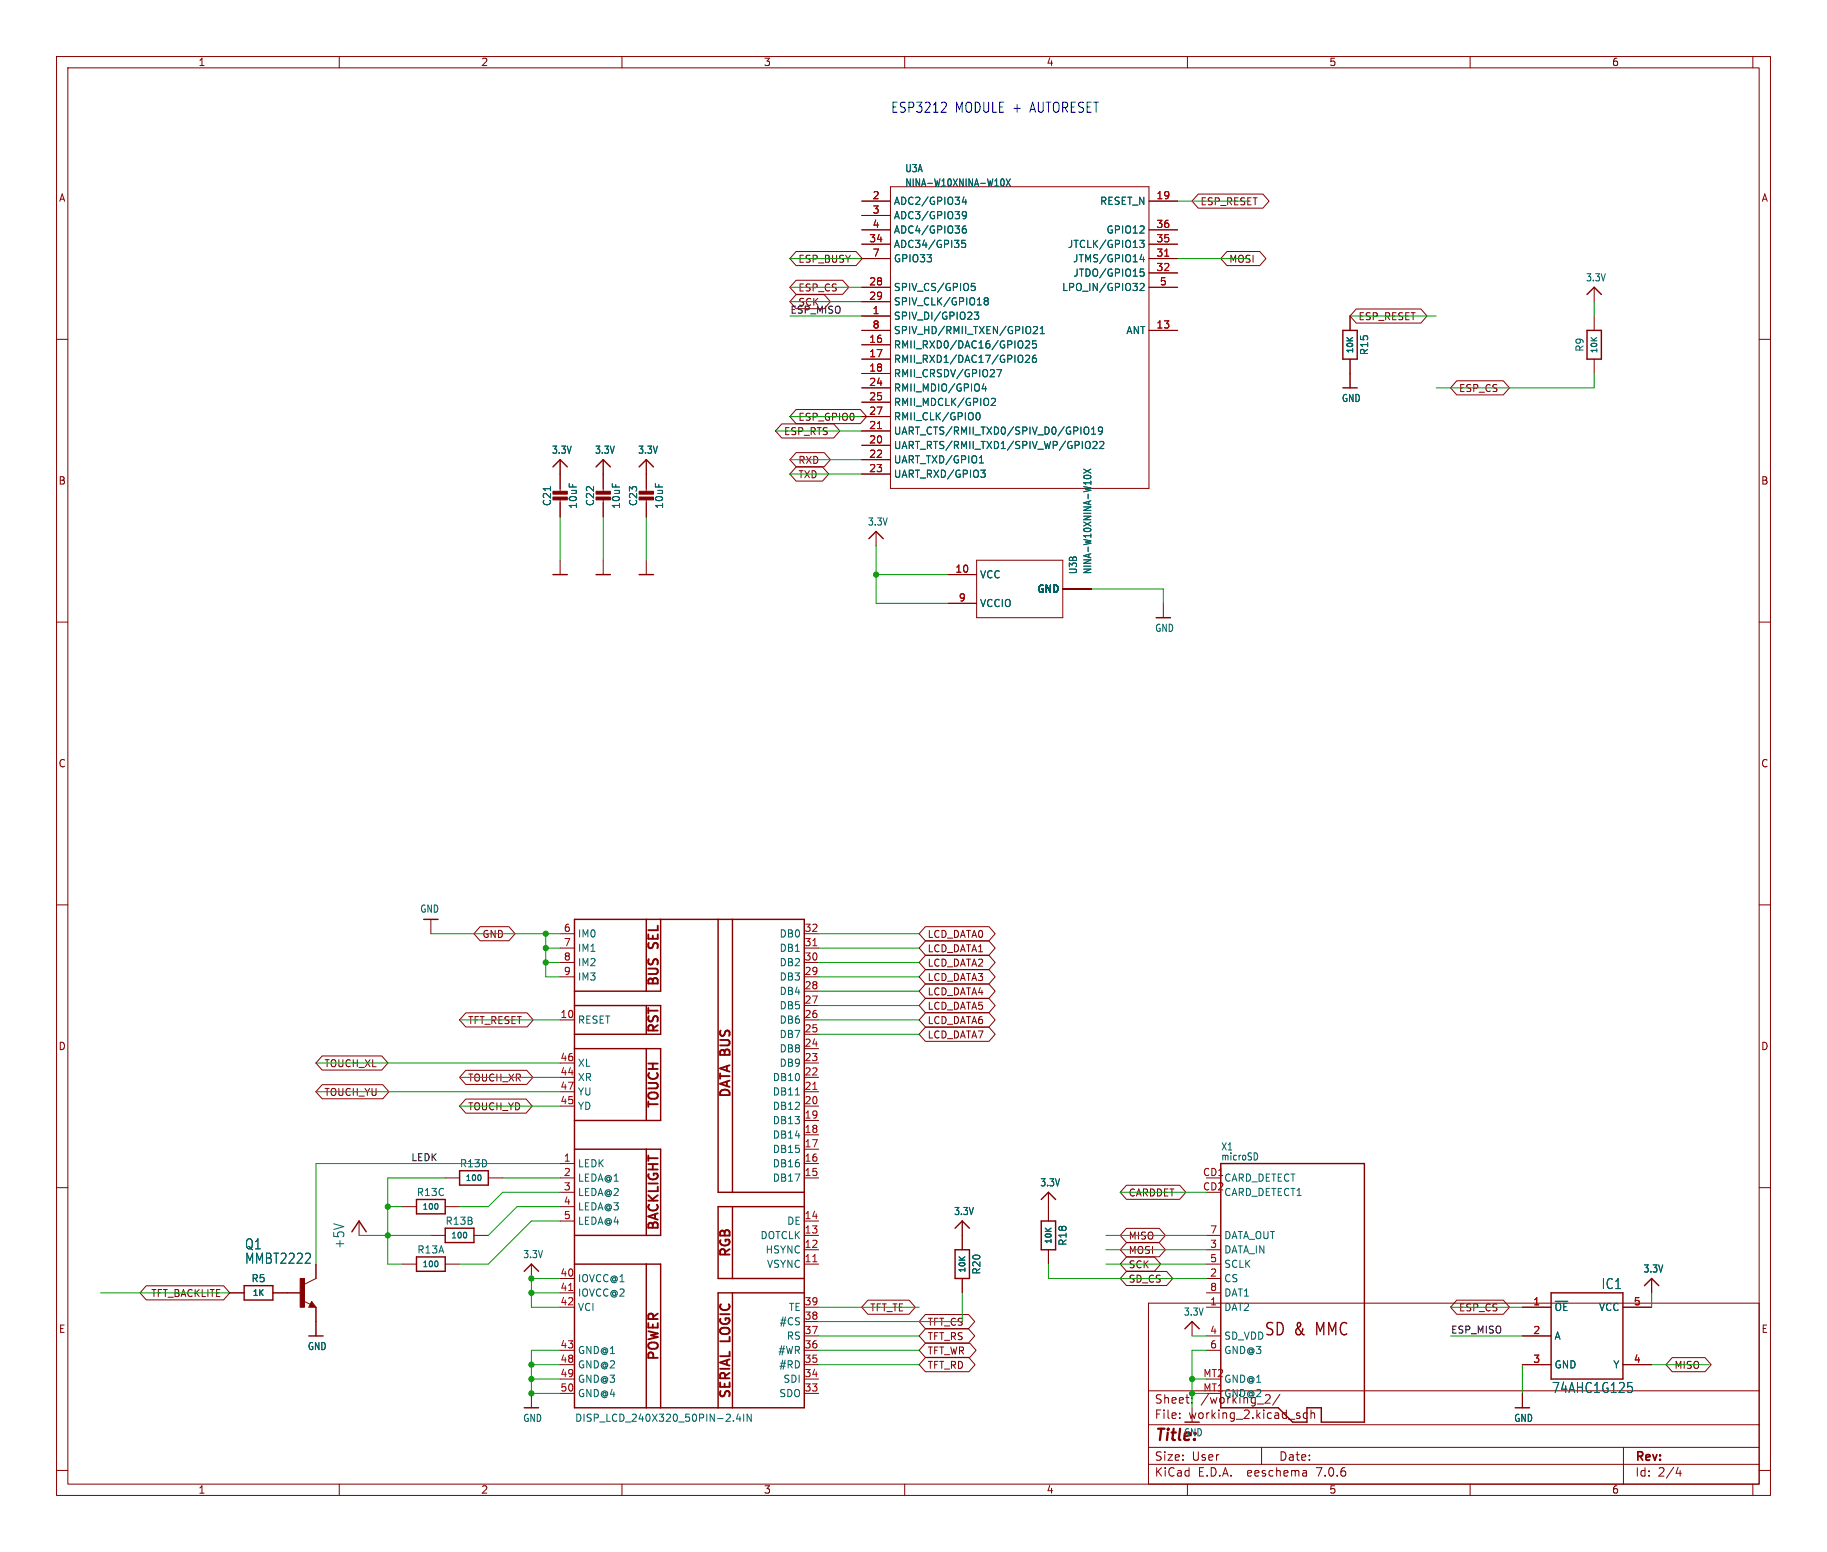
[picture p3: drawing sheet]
<svg xmlns="http://www.w3.org/2000/svg" width="323mm" height="274mm" viewBox="0 0 323 274" stroke-linecap="round" stroke-linejoin="round" font-family="sans-serif">
<g fill="none" stroke="#840000" stroke-width=".18">
<path d="M10 10h303.1v254.4h-303.1zM12 12h299.1v250.4h-299.1zM60 10v2M110 10v2M160 10v2M210 10v2M260 10v2M310 10v2M152.4 35.6h5.1M152.4 38.1h5.1M157.5 33h45.7v53.4h-45.7zM203.2 35.6h5.1"/>
<path d="M211.9 34.3h11.5l1 1.3-1 1.2h-11.5l-1.1-1.2zM10 60h2M140.8 52.1h5l1.1 1.2-1.1 1.3h-5l-1.1-1.3zM140.8 44.5h10.6l1.1 1.2-1.1 1.3h-10.6l-1.1-1.3zM140.8 49.6h8.2l1.1 1.2-1.1 1.2h-8.2l-1.1-1.2zM152.4 55.9h5.1M152.4 58.4h5.1M152.4 50.8h5.1M152.4 53.3h5.1M152.4 45.7h5.1M152.4 43.2h5.1M152.4 40.6h5.1"/>
<path d="M203.2 58.4h5.1M203.2 50.8h5.1M203.2 45.7h5.1M203.2 48.3h5.1M203.2 43.2h5.1M203.2 40.6h5.1M217 44.5h5.8l1.1 1.2-1.1 1.3h-5.8l-1.1-1.3zM238.8 55.9v2.5M239.8 54.6h11.5l1.1 1.3-1.1 1.2h-11.5l-1-1.2zM281.9 50.8v2.5M281.9 55.9v2.5M311.1 60h2"/>
<path d="M138.2 75h9.2l1.1 1.2-1.1 1.2h-9.2l-1-1.2zM140.8 72.4h11.4l1.1 1.3-1.1 1.2h-11.4l-1.1-1.2zM152.4 61h5.1M152.4 63.5h5.1M152.4 66h5.1M152.4 78.7h5.1M152.4 76.2h5.1M152.4 68.6h5.1M152.4 71.1h5.1M152.4 73.7h5.1M238.8 63.5v5.1M257.6 67.3h8.3l1.1 1.3-1.1 1.2h-8.3l-1.1-1.2z"/>
<path d="M281.9 63.5v2.5M99.1 81.3v5.8M99.1 88.1v3.3M99.1 99.1v2.5M106.7 81.3v5.8M106.7 88.1v3.3M106.7 99.1v2.5M114.3 81.3v5.8M114.3 88.1v3.3M114.3 99.1v2.5M140.8 82.6h4.7l1.1 1.2-1.1 1.3h-4.7l-1.1-1.3zM140.8 80h5l1.1 1.3-1.1 1.2h-5l-1.1-1.2z"/>
<path d="M152.4 81.3h5.1M152.4 83.8h5.1M154.9 94v2.5M172.7 99.1h15.3v10.1h-15.3zM10 110h2M167.6 101.6h5.1M167.6 106.7h5.1M188 104.1h5M205.7 106.7v2.5M311.1 110h2M10 160h2M311.1 160h2"/>
<path d="M76.2 162.6v2.5M82.4 179.1h10.8l1.1 1.2-1.1 1.3h-10.8l-1.1-1.3zM84.9 163.9h5.1l1.1 1.2-1.1 1.2h-5.1l-1.1-1.2zM99.1 172.7h2.5M99.1 170.2h2.5M99.1 167.6h2.5M99.1 165.1h2.5M142.2 177.8h2.6M142.2 175.3h2.6M142.2 172.7h2.6M142.2 170.2h2.6M142.2 167.6h2.6"/>
<path d="M142.2 165.1h2.6M163.6 179.1h11.3l1.1 1.2-1.1 1.3h-11.3l-1-1.3zM163.6 176.6h11.3l1.1 1.2-1.1 1.2h-11.3l-1-1.2zM163.6 174h11.3l1.1 1.3-1.1 1.2h-11.3l-1-1.2zM163.6 163.9h11.3l1.1 1.2-1.1 1.2h-11.3l-1-1.2zM163.6 168.9h11.3l1.1 1.3-1.1 1.2h-11.3l-1-1.2zM163.6 171.5h11.3l1.1 1.2-1.1 1.3h-11.3l-1-1.3zM163.6 166.4h11.3l1.1 1.2-1.1 1.3h-11.3l-1-1.3zM57 186.7h10.5l1.1 1.3-1.1 1.2h-10.5l-1.1-1.2zM57 191.8h10.7l1.1 1.2-1.1 1.3h-10.7l-1.1-1.3zM82.4 189.3h10.8l1 1.2-1 1.2h-10.8l-1.1-1.2zM82.4 194.3h10.6l1.1 1.3-1.1 1.2h-10.6l-1.1-1.2z"/>
<path d="M99.1 180.3h2.5M99.1 195.6h2.5M99.1 193h2.5M99.1 190.5h2.5M99.1 188h2.5M142.2 180.3h2.6M142.2 198.1h2.6M142.2 195.6h2.6M142.2 193h2.6M142.2 190.5h2.6M142.2 188h2.6M142.2 185.4h2.6"/>
<path d="M142.2 182.9h2.6M163.6 181.6h11.3l1.1 1.3-1.1 1.2h-11.3l-1-1.2zM10 210h2M63.5 215.9v2.5M71.1 213.4h2.6M76.2 218.4h2.5M78.7 208.3h2.6M78.7 213.4h2.6M83.8 218.4h2.6M86.4 208.3h2.5M99.1 208.3h2.5M99.1 213.4h2.5"/>
<path d="M99.1 205.7h2.5M99.1 215.9h2.5M99.1 210.8h2.5M142.2 218.4h2.6M142.2 208.3h2.6M142.2 205.7h2.6M142.2 215.9h2.6M142.2 203.2h2.6M142.2 200.7h2.6M170.2 215.9v5.1M185.4 210.8v5.1M199.2 209.6h9.4l1.1 1.2-1.1 1.3h-9.4l-1.1-1.3z"/>
<path d="M199.2 219.7h5.8l1.1 1.3-1.1 1.2h-5.8l-1.1-1.2zM199.2 217.2h5.8l1.1 1.2-1.1 1.3h-5.8l-1.1-1.3zM213.4 218.4h2.5M311.1 210h2M25.9 227.4h13.7l1 1.2-1 1.2h-13.7l-1.1-1.2zM40.6 228.6h2.6M48.3 228.6h5M53.6 230l1.3 .6M55.1 230.1l.8 1h-1.3zM55.9 223.5v2.6l-2.1 1M55.9 231.1v5.1M71.1 223.5h2.6"/>
<path d="M78.7 223.5h2.6M94 223.5v2.6M99.1 231.1h2.5M99.1 228.6h2.5M99.1 238.8h2.5M99.1 226.1h2.5M142.2 231.1h2.6M142.2 236.2h2.6M142.2 223.5h2.6M142.2 221h2.6M142.2 238.8h2.6M142.2 233.7h2.6"/>
<path d="M153.5 229.9h7.3l1.1 1.2-1.1 1.3h-7.3l-1.1-1.3zM163.6 232.4h7.7l1.1 1.3-1.1 1.2h-7.7l-1-1.2zM163.6 235h7.7l1.1 1.2-1.1 1.3h-7.7l-1-1.3zM163.6 237.5h7.9l1.1 1.3-1.1 1.2h-7.9l-1-1.2zM170.2 226.1v2.5M185.4 221v2.5M199.2 222.3h5l1.1 1.2-1.1 1.3h-5l-1.1-1.3zM199.2 224.8h7.1l1.1 1.3-1.1 1.2h-7.1l-1.1-1.2zM203.1 230.4h108v32h-108zM210.8 233.7v2.5M213.4 231.1h2.5M213.4 228.6h2.5"/>
<path d="M213.4 236.2h2.5M213.4 223.5h2.5M213.4 221h2.5M213.4 238.8h2.5M213.4 226.1h2.5M257.6 229.9h8.3l1.1 1.2-1.1 1.3h-8.3l-1.1-1.3zM269.2 231.1h5.1M269.2 236.2h5.1M287 231.1h5.1M292.1 226.1v2.5M10 260h2M94 246.4v2.5"/>
<path d="M99.1 241.3h2.5M99.1 246.4h2.5M99.1 243.8h2.5M142.2 241.3h2.6M142.2 246.4h2.6M142.2 243.8h2.6M163.6 240.1h7.8l1 1.2-1 1.2h-7.8l-1-1.2zM203.1 258.9h108M203.1 255.9h108M203.1 251.9h108M203.1 245.9h108M208.6 250.7v.1"/>
<path d="M208.6 249.9v.1M210.8 248v.1M210.8 247.2v.1M223.1 255.9v3M223.8 246.8l.6-.2 .2 .2v.2l-.9 1.1h.9M226.4 246.5l-1.3 2M231.2 249.9l-.4-.1-.3 .3v.4l.1 .2h.6M231.9 250l.2-.2 .3 .1 .1 .9M231.9 249.3v1.5M269.2 246.4v2.5M269.2 241.3h5.1M287 241.3h5.1"/>
<path d="M287.1 255.9v6.5M295.7 240.1h5.8l1.1 1.2-1.1 1.2h-5.8l-1.1-1.2zM296.8 259.4l-.4 1.1h1M311.1 260h2M60 262.4v2M110 262.4v2M160 262.4v2M210 262.4v2M231 260.1l.1 .9M231.1 260.9l-.2 .1M231.1 260.4h-.2M260 262.4v2"/>
<path d="M297.1 260v1M310 262.4v2"/>
</g>
<g fill="#840000" stroke="#840000" stroke-width=".18">
<path d="M53.1 226.1h.7v5h-.7z"/>
<path d="M97.8 87.9h2.5v.5h-2.5z"/>
<path d="M97.8 86.9h2.5v.5h-2.5z"/>
<path d="M113 87.9h2.6v.5h-2.6z"/>
<path d="M113 86.9h2.6v.5h-2.6z"/>
<path d="M105.4 87.9h2.5v.5h-2.5z"/>
<path d="M105.4 86.9h2.5v.5h-2.5z"/>
</g>
<g fill="none" stroke="#840000" stroke-width=".25">
<path d="M237.5 58.4h2.5v5.1h-2.5zM280.7 52.1l1.2-1.3 1.3 1.3M280.7 58.4h2.5v5.1h-2.5zM237.5 68.6h2.5M97.8 82.6l1.3-1.3 1.2 1.3M105.4 82.6l1.3-1.3 1.2 1.3M113 82.6l1.3-1.3 1.3 1.3M153.7 95.3l1.2-1.3 1.3 1.3M97.8 101.6h2.5M105.4 101.6h2.5M113 101.6h2.6M204.5 109.2h2.5"/>
<path d="M74.9 162.6h2.6M101.6 162.6h40.6v86.3h-40.6zM101.6 177.8h15.2v5.1h-15.2M114.3 162.6v12.7M114.3 177.8v5.1M116.8 162.6v12.7h-15.2M127 162.6v48.2h15.2M129.5 162.6v48.2M101.6 185.4h15.2v12.7h-15.2M114.3 185.4v12.7M62.2 217.8l1.3-1.9 1.3 1.9M73.7 212.1h5v2.5h-5z"/>
<path d="M78.7 217.2h5.1v2.5h-5.1zM81.3 207h5.1v2.6h-5.1zM101.6 203.2h15.2v15.2h-15.2M114.3 203.2v15.2M129.5 213.4v12.7M142.2 213.4h-15.2v12.7h15.2M168.9 217.2l1.3-1.3 1.2 1.3M184.1 212.1l1.3-1.3 1.3 1.3M184.1 215.9h2.6v5.1h-2.6zM43.2 227.3h5.1v2.6h-5.1zM54.6 236.2h2.5M55.1 230.6l.1 .3h-.3l.2-.5 .5 .6h-.7"/>
<path d="M73.7 222.3h5v2.5h-5zM92.7 224.8l1.3-1.3 1.2 1.3M101.6 223.5h15.2v25.4M114.3 223.5v25.4M129.5 228.6v20.3M142.2 228.6h-15.2v20.3M168.9 221h2.5v5.1h-2.5zM209.5 235l1.3-1.3 1.3 1.3M274.3 228.6h12.7v15.2h-12.7zM290.8 227.3l1.3-1.2 1.3 1.2M92.7 248.9h2.5M226.1 248.9h-10.2v-43.2h25.4v45.8h-7.6v-2.6h-2.6v2.6h-2.5"/>
<path d="M268 248.9h2.5"/>
</g>
<g fill="none" stroke="#006464" stroke-width=".18">
<path d="M170.5 34.8l-.3 .9h.8M170.8 35.3v.8M170.8 39.9l-.4 .1a.86 .86 0 0 0 0 1.2l.4-.1 .1-.4-.2-.3-.4 .1-.1 .2M170.9 38l-.2 .2-.4-.1-.1-.1 .1-.5 .4-.1 .1 .1a.84 .84 0 0 1-.3 1.2h-.2M177.1 31.7l.1-.1a.72 .72 0 0 1 0 1.3 .94 .94 0 0 1-.1-1.2zM178 31.6l.7 1.3M178.7 31.6l-.7 1.3M170.7 42.5h-.6v.6l.1-.1h.5l.1 .2-.1 .4-.2 .2-.4-.2M171.8 50.1h.6M171.8 50.7l.4-.1 .3 .2-.1 .5h-.6M172.3 55.2h.8l-.4 .5 .3 .1v.5l-.2 .2-.5-.2M174.3 53.2l-.2-.2 .2-.4h.2l.3 .3-.3 .3"/>
<path d="M174.3 53.2l-.2 .2v.4l.2 .1h.4l.1-.2v-.3l-.3-.2M174.3 53.2h.2M182.8 57.9l.4-.2 .3 .4-.8 .9h.8M184 59h.7M184 58.1l.3-.4v1.3M201.6 42.5h.7l-.4 .5 .4 .1v.5l-.2 .2-.5-.2M201.6 50.2l.5-.1 .2 .4-.7 .9h.7M201.7 47.6h.6M201.7 48.1h.4l.2 .2-.1 .5h-.5M201.9 45l-.3 .9h.8M202.2 45.5v.8M172.7 73.1l.2-.1a.68 .68 0 0 1 .4 .6 .68 .68 0 0 1-.4 .6l-.2-.1-.1-.3z"/>
<path d="M174 67.8l-.3 .9h.8M174.3 68.3v.9M175.3 70.6l.5-.2 .2 .4-.7 .9h.7M176.3 65.3h.8l-.5 1.3M181.4 60.4l.5-.1 .2 .3-.8 .9h.8M181.4 62.9l.5-.1 .2 .4-.8 .9h.8M183.2 62.8l-.4 .1a.85 .85 0 0 0 0 1.2l.4-.1 .1-.5-.2-.2-.4 .1-.1 .1M183.2 60.3h-.6v.6l.2-.1h.4l.1 .2-.1 .4-.1 .1-.5-.1M192 75.5a.43 .43 0 0 1 .6 .4v.5a.43 .43 0 0 1-.6 .4M193 76.8h.8M193 75.9l.4-.4v1.3M193.3 78.2l.5-.2 .2 .4-.8 .9h.8"/>
<path d="M194.5 78.2l.5-.2 .2 .4-.8 .9h.8M195 76.1l-.3 .2-.3-.1-.1-.1 .1-.5 .3-.1 .2 .1a.84 .84 0 0 1-.3 1.2h-.2M97.3 86v.8M173.2 81.9h.7M173.4 80.8l.2-.2v1.3M173.4 83.1h.8l-.4 .5 .4 .1v.5l-.2 .2h-.4M191.7 82.9l1.2 .8M191.7 84.2a.82 .82 0 0 1 1.2 .2 .78 .78 0 0 1-1.2-.1zM192.9 82.9l-1.2 .8M140.7 193.6h.7M222.1 203.8a.73 .73 0 0 1 0 1.3M54 223.4h.9"/>
<path d="M54.8 221.8v.5M129.7 251.2v.1M130.6 250l-.3 .9h.7M130.9 250.5v.8M131.5 250v1.3M132.9 250v1.3l-.8-1.3v1.3M287.9 244.4h.7M288.1 245.1h.3l.3 .4-.1 .6-.2 .1h-.3"/>
</g>
<path d="M77.3 212.9l.2 .3-.2 .6M82.4 217.9l.1 .4-.1 .6M84.9 207.8l.2 .3-.2 .6M77.3 223l.2 .4-.2 .5" fill="none" stroke="#006464" stroke-width=".2"/>
<path d="M206 45.3h.7M155.2 75.8h.7M143.8 167.2h.7M143.8 192.6h.7M100.6 228.2h.7M143.8 223.1h.7" fill="none" stroke="#a90000" stroke-width=".18"/>
<path d="M167.1 18.1l.3 .3-.1 .4-.9 1h1" fill="none" stroke="#0000c2" stroke-width=".18"/>
<g fill="none" stroke="#009600" stroke-width=".18">
<path d="M208.3 35.6h12.7M139.7 55.9h12.7M139.7 50.8h12.7M139.7 53.3h12.7M139.7 45.7h12.7M208.3 45.7h12.7M238.8 55.9h15.2M281.9 53.3v2.6M137.2 76.2h15.2M139.7 73.7h12.7M281.9 66v2.6h-27.9M99.1 91.4v7.7"/>
<path d="M106.7 91.4v7.7M114.3 91.4v7.7M139.7 83.8h12.7M139.7 81.3h12.7M154.9 96.5v10.2h12.7M154.9 101.6h12.7M193 104.1h12.7v2.6M76.2 165.1h22.9M96.5 165.1v7.6h2.6M96.5 170.2h2.6M96.5 167.6h2.6M144.8 165.1h17.8"/>
<path d="M144.8 175.3h17.8M144.8 170.2h17.8M144.8 167.6h17.8M144.8 172.7h17.8M144.8 177.8h17.8M55.9 193h43.2M55.9 188h43.2M81.3 195.6h17.8M81.3 180.3h17.8M81.3 190.5h17.8M144.8 182.9h17.8M144.8 180.3h17.8"/>
<path d="M63.5 218.4h12.7M68.6 213.4h2.5M78.7 208.3h-10.1v15.2h2.5M88.9 208.3h10.2M99.1 215.9h-5.1l-7.6 7.6h-5.1M99.1 210.8h-10.2l-2.5 2.6h-5.1M99.1 213.4h-7.7l-5 5M99.1 205.7h-43.2v17.8M195.6 218.4h17.8M198.1 210.8h15.3M17.8 228.6h22.8M94 228.6h5.1"/>
<path d="M99.1 226.1h-5.1v5h5.1M99.1 238.8h-5.1v7.6h5.1M144.8 238.8h17.8M144.8 236.2h17.8M144.8 231.1h17.8M170.2 228.6v5.1h-25.4M185.4 223.5v2.6h28M195.6 223.5h17.8M195.6 221h17.8M210.8 236.2h2.6M213.4 238.8h-2.6v10.1M256.5 236.2h12.7"/>
<path d="M256.5 231.1h12.7M292.1 228.6v2.5M94 241.3h5.1M94 243.8h5.1M144.8 241.3h17.8M210.8 246.4h2.6M210.8 243.8h2.6M269.2 241.3v5.1M292.1 241.3h10.2"/>
</g>
<g fill="#009600" stroke="#009600" stroke-width=".18">
<circle cx="68.6" cy="213.4" r=".46"/>
<circle cx="68.6" cy="218.4" r=".46"/>
<circle cx="96.5" cy="165.1" r=".46"/>
<circle cx="96.5" cy="167.6" r=".46"/>
<circle cx="96.5" cy="170.2" r=".46"/>
<circle cx="94" cy="246.4" r=".46"/>
<circle cx="94" cy="243.8" r=".46"/>
<circle cx="94" cy="228.6" r=".46"/>
<circle cx="94" cy="226.1" r=".46"/>
<circle cx="94" cy="241.3" r=".46"/>
<circle cx="210.8" cy="243.8" r=".46"/>
<circle cx="210.8" cy="246.4" r=".46"/>
<circle cx="154.9" cy="101.6" r=".46"/>
</g>
<g font-size="3" fill="#840000">
<text x="223.5" y="236.5">SD &amp;</text>
<text x="232.9" y="236.5">MMC</text>
</g>
<text font-size="2.8" fill="#840000" x="204.1" y="255.3">Title:</text>
<g font-size="2.5" fill="#0000c2">
<text x="157.5" y="20.1">ESP3212</text>
<text x="168.9" y="20.1">MODULE +</text>
<text x="182.3" y="20.1">AUTORESET</text>
</g>
<g font-size="2.5" fill="#006464">
<text x="43.2" y="221.1">Q1</text>
<text x="61.1" y="220.9" transform="rotate(-90 61.1 220.9)">+5V</text>
<text x="43.2" y="223.7">MMBT2222</text>
<text x="283.1" y="228.2">IC1</text>
<text x="274.4" y="246.5">74AHC1G125</text>
</g>
<g font-size="2.3" fill="#840000">
<text x="116.9" y="167.7" transform="rotate(-90 116.9 167.7)">SEL</text>
<text x="116.9" y="174.6" transform="rotate(-90 116.9 174.6)">BUS</text>
<text x="116.9" y="183" transform="rotate(-90 116.9 183)">RST</text>
<text x="116.9" y="196.2" transform="rotate(-90 116.9 196.2)">TOUCH</text>
<text x="129.6" y="194.4" transform="rotate(-90 129.6 194.4)">DATA BUS</text>
<text x="116.9" y="217.8" transform="rotate(-90 116.9 217.8)">BACKLIGHT</text>
<text x="129.6" y="222.6" transform="rotate(-90 129.6 222.6)">RGB</text>
<text x="129.6" y="237.2" transform="rotate(-90 129.6 237.2)">LOGIC</text>
<text x="116.9" y="240.8" transform="rotate(-90 116.9 240.8)">POWER</text>
<text x="129.6" y="247.6" transform="rotate(-90 129.6 247.6)">SERIAL</text>
</g>
<g font-size="2.1" fill="#840000">
<text x="204.1" y="251.1">File:</text>
<text x="204.1" y="248.4">Sheet:</text>
<text x="210.2" y="251.1">working_2.kicad_sch</text>
<text x="212.3" y="248.4">/working_2/</text>
<text x="204.1" y="261.3">KiCad</text>
<text x="204.1" y="258.5">Size:</text>
<text x="210.8" y="258.5">User</text>
<text x="211.8" y="261.3">E.D.A.</text>
<text x="220.7" y="261.3">eeschema</text>
<text x="226.1" y="258.5">Date:</text>
<text x="233.1" y="261.3">7.0.6</text>
<text x="289.1" y="258.7">Rev:</text>
<text x="289.1" y="261.3">Id:</text>
<text x="293.2" y="261.3">2/4</text>
</g>
<g font-size="1.8" fill="#840000">
<text x="35" y="11.9">1</text>
<text x="85" y="11.9">2</text>
<text x="135" y="11.9">3</text>
<text x="185" y="11.9">4</text>
<text x="235" y="11.9">5</text>
<text x="285" y="11.9">6</text>
<text x="10.3" y="35.9">A</text>
<text x="311.5" y="35.9">A</text>
<text x="10.3" y="85.9">B</text>
<text x="311.4" y="85.9">B</text>
<text x="10.3" y="135.9">C</text>
<text x="311.4" y="135.9">C</text>
<text x="10.3" y="185.9">D</text>
<text x="311.4" y="185.9">D</text>
<text x="10.3" y="235.9">E</text>
<text x="311.4" y="235.9">E</text>
<text x="35" y="264.3">1</text>
<text x="85" y="264.3">2</text>
<text x="135" y="264.3">3</text>
<text x="185" y="264.3">4</text>
<text x="235" y="264.3">5</text>
<text x="285" y="264.3">6</text>
</g>
<g font-size="1.8" fill="#a90000">
<text x="154.2" y="35.3">2</text>
<text x="204.4" y="35.3">19</text>
<text x="154.2" y="37.8">3</text>
<text x="154.2" y="40.4">4</text>
<text x="204.4" y="40.4">36</text>
<text x="153.6" y="42.9">34</text>
<text x="154.2" y="45.5">7</text>
<text x="204.4" y="45.5">31</text>
<text x="204.4" y="42.9">35</text>
<text x="153.6" y="50.5">28</text>
<text x="153.6" y="53.1">29</text>
<text x="204.4" y="48">32</text>
<text x="205" y="50.5">5</text>
<text x="154.2" y="55.6">1</text>
<text x="154.2" y="58.2">8</text>
<text x="204.4" y="58.2">13</text>
<text x="153.6" y="60.7">16</text>
<text x="153.6" y="63.2">17</text>
<text x="153.6" y="65.8">18</text>
<text x="153.6" y="68.3">24</text>
<text x="153.6" y="70.9">25</text>
<text x="153.6" y="75.9">21</text>
<text x="153.6" y="73.4">27</text>
<text x="153.6" y="78.5">20</text>
<text x="153.6" y="81">22</text>
<text x="153.6" y="83.6">23</text>
<text x="168.9" y="101.3">10</text>
<text x="169.5" y="106.4">9</text>
<text x="99.6" y="164.8">6</text>
<text x="99.6" y="167.4">7</text>
<text x="142.2" y="167.4">31</text>
<text x="142.2" y="164.8">32</text>
<text x="99.6" y="169.9">8</text>
<text x="99.6" y="172.5">9</text>
<text x="142.2" y="172.5">29</text>
<text x="142.2" y="169.9">30</text>
<text x="142.2" y="177.5">27</text>
<text x="142.2" y="175">28</text>
<text x="99" y="180.1">10</text>
<text x="142.2" y="185.2">24</text>
<text x="142.2" y="182.6">25</text>
<text x="142.2" y="180.1">26</text>
<text x="99" y="190.2">44</text>
<text x="99" y="187.7">46</text>
<text x="142.2" y="190.2">22</text>
<text x="142.2" y="187.7">23</text>
<text x="99" y="195.3">45</text>
<text x="99" y="192.8">47</text>
<text x="142.2" y="197.9">19</text>
<text x="142.2" y="195.3">20</text>
<text x="142.2" y="192.8">21</text>
<text x="142.2" y="202.9">17</text>
<text x="142.2" y="200.4">18</text>
<text x="99.6" y="205.5">1</text>
<text x="99.6" y="208">2</text>
<text x="142.2" y="208">15</text>
<text x="142.2" y="205.5">16</text>
<text x="212.7" y="208">CD1</text>
<text x="99.6" y="210.6">3</text>
<text x="99.6" y="213.1">4</text>
<text x="99.6" y="215.6">5</text>
<text x="142.2" y="215.6">14</text>
<text x="212.7" y="210.6">CD2</text>
<text x="142.2" y="220.7">12</text>
<text x="142.2" y="218.2">13</text>
<text x="213.9" y="220.7">3</text>
<text x="213.9" y="218.2">7</text>
<text x="99" y="225.8">40</text>
<text x="142.2" y="223.3">11</text>
<text x="213.9" y="225.8">2</text>
<text x="213.9" y="223.3">5</text>
<text x="99" y="228.3">41</text>
<text x="99" y="230.9">42</text>
<text x="142.2" y="233.4">38</text>
<text x="142.2" y="230.9">39</text>
<text x="213.9" y="230.9">1</text>
<text x="213.9" y="228.3">8</text>
<text x="271.1" y="230.9">1</text>
<text x="288.9" y="230.9">5</text>
<text x="99" y="238.5">43</text>
<text x="142.2" y="238.5">36</text>
<text x="142.2" y="236">37</text>
<text x="213.9" y="236">4</text>
<text x="213.9" y="238.5">6</text>
<text x="271.1" y="236">2</text>
<text x="99" y="241">48</text>
<text x="99" y="243.6">49</text>
<text x="142.2" y="243.6">34</text>
<text x="142.2" y="241">35</text>
<text x="212.7" y="243.6">MT2</text>
<text x="271.1" y="241">3</text>
<text x="288.9" y="241">4</text>
<text x="99" y="246.1">50</text>
<text x="142.2" y="246.1">33</text>
<text x="212.7" y="246.1">MT1</text>
</g>
<g font-size="1.8" fill="#006464">
<text x="160" y="33.2">NINA-W10XNINA-W10X</text>
<text x="160" y="30.6">U3A</text>
<text x="158" y="36.4">ADC2/GPIO34</text>
<text x="158" y="39">ADC3/GPIO39</text>
<text x="158" y="41.5">ADC4/GPIO36</text>
<text x="194.4" y="36.4">RESET_N</text>
<text x="195.6" y="41.5">GPIO12</text>
<text x="158" y="44">ADC34/GPI35</text>
<text x="158" y="46.6">GPIO33</text>
<text x="188.8" y="44">JTCLK/GPIO13</text>
<text x="189.7" y="46.6">JTMS/GPIO14</text>
<text x="158" y="51.7">SPIV_CS/GPIO5</text>
<text x="187.7" y="51.7">LPO_IN/GPIO32</text>
<text x="189.7" y="49.1">JTDO/GPIO15</text>
<text x="280.4" y="50">3.3V</text>
<text x="158" y="56.7">SPIV_DI/GPIO23</text>
<text x="158" y="54.2">SPIV_CLK/GPIO18</text>
<text x="158" y="59.3">SPIV_HD/RMII_TXEN/GPIO21</text>
<text x="199.1" y="59.3">ANT</text>
<text x="158" y="61.8">RMII_RXD0/DAC16/GPIO25</text>
<text x="158" y="64.4">RMII_RXD1/DAC17/GPIO26</text>
<text x="242.2" y="62.9" transform="rotate(-90 242.2 62.9)">R15</text>
<text x="280.3" y="62.3" transform="rotate(-90 280.3 62.3)">R9</text>
<text x="158" y="66.9">RMII_CRSDV/GPIO27</text>
<text x="158" y="69.4">RMII_MDIO/GPIO4</text>
<text x="158" y="72">RMII_MDCLK/GPIO2</text>
<text x="237.2" y="71.3">GND</text>
<text x="158" y="77.1">UART_CTS/RMII_TXD0/SPIV_D0/GPIO19</text>
<text x="158" y="74.5">RMII_CLK/GPIO0</text>
<text x="97.5" y="80.4">3.3V</text>
<text x="105.1" y="80.4">3.3V</text>
<text x="112.7" y="80.4">3.3V</text>
<text x="158" y="79.6">UART_RTS/RMII_TXD1/SPIV_WP/GPIO22</text>
<text x="158" y="82.1">UART_TXD/GPIO1</text>
<text x="97.6" y="89.6" transform="rotate(-90 97.6 89.6)">C21</text>
<text x="105.3" y="89.6" transform="rotate(-90 105.3 89.6)">C22</text>
<text x="112.9" y="89.6" transform="rotate(-90 112.9 89.6)">C23</text>
<text x="158" y="84.7">UART_RXD/GPIO3</text>
<text x="102.2" y="90.1" transform="rotate(-90 102.2 90.1)">10uF</text>
<text x="109.8" y="90.1" transform="rotate(-90 109.8 90.1)">10uF</text>
<text x="117.5" y="90.1" transform="rotate(-90 117.5 90.1)">10uF</text>
<text x="153.4" y="93.1">3.3V</text>
<text x="190.7" y="101.6" transform="rotate(-90 190.7 101.6)">U3B</text>
<text x="193.2" y="101.6" transform="rotate(-90 193.2 101.6)">NINA-W10XNINA-W10X</text>
<text x="173.2" y="102.5">VCC</text>
<text x="173.2" y="107.5">VCCIO</text>
<text x="183.4" y="105">GND</text>
<text x="204.2" y="111.9">GND</text>
<text x="74.2" y="161.6">GND</text>
<text x="102.1" y="166">IM0</text>
<text x="137.8" y="166">DB0</text>
<text x="102.1" y="168.5">IM1</text>
<text x="102.1" y="171">IM2</text>
<text x="102.1" y="173.6">IM3</text>
<text x="137.8" y="173.6">DB3</text>
<text x="137.8" y="171">DB2</text>
<text x="137.8" y="168.5">DB1</text>
<text x="137.8" y="178.7">DB5</text>
<text x="137.8" y="176.1">DB4</text>
<text x="102.1" y="181.2">RESET</text>
<text x="137.8" y="183.7">DB7</text>
<text x="137.8" y="181.2">DB6</text>
<text x="102.1" y="191.4">XR</text>
<text x="102.1" y="188.8">XL</text>
<text x="136.6" y="191.4">DB10</text>
<text x="137.8" y="188.8">DB9</text>
<text x="137.8" y="186.3">DB8</text>
<text x="102.1" y="196.4">YD</text>
<text x="102.1" y="193.9">YU</text>
<text x="136.6" y="196.4">DB12</text>
<text x="136.6" y="193.9">DB11</text>
<text x="136.6" y="201.5">DB14</text>
<text x="136.6" y="199">DB13</text>
<text x="215.9" y="203.6">X1</text>
<text x="81.2" y="206.6">R13D</text>
<text x="102.1" y="206.6">LEDK</text>
<text x="102.1" y="209.1">LEDA@1</text>
<text x="136.6" y="209.1">DB17</text>
<text x="136.6" y="206.6">DB16</text>
<text x="136.6" y="204.1">DB15</text>
<text x="183.9" y="210">3.3V</text>
<text x="215.9" y="205.4">microSD</text>
<text x="216.4" y="209.1">CARD_DETECT</text>
<text x="73.6" y="211.7">R13C</text>
<text x="102.1" y="211.7">LEDA@2</text>
<text x="102.1" y="214.2">LEDA@3</text>
<text x="168.6" y="215.1">3.3V</text>
<text x="216.4" y="211.7">CARD_DETECT1</text>
<text x="73.7" y="221.8">R13A</text>
<text x="78.7" y="216.8">R13B</text>
<text x="102.1" y="216.8">LEDA@4</text>
<text x="134.4" y="219.3">DOTCLK</text>
<text x="135.3" y="221.8">HSYNC</text>
<text x="139.1" y="216.8">DE</text>
<text x="188.8" y="220.4" transform="rotate(-90 188.8 220.4)">R18</text>
<text x="216.4" y="221.8">DATA_IN</text>
<text x="216.4" y="219.3">DATA_OUT</text>
<text x="44.4" y="226.9">R5</text>
<text x="92.4" y="222.7">3.3V</text>
<text x="102.1" y="226.9">IOVCC@1</text>
<text x="135.5" y="224.4">VSYNC</text>
<text x="173.6" y="225.5" transform="rotate(-90 173.6 225.5)">R20</text>
<text x="216.4" y="226.9">CS</text>
<text x="216.4" y="224.4">SCLK</text>
<text x="290.6" y="225.2">3.3V</text>
<text x="102.1" y="229.5">IOVCC@2</text>
<text x="102.1" y="232">VCI</text>
<text x="139.4" y="232">TE</text>
<text x="209.3" y="232.8">3.3V</text>
<text x="216.4" y="232">DAT2</text>
<text x="216.4" y="229.5">DAT1</text>
<text x="274.8" y="232">~{OE}</text>
<text x="282.7" y="232">VCC</text>
<text x="54.3" y="238.9">GND</text>
<text x="102.1" y="239.6">GND@1</text>
<text x="137.5" y="239.6">#WR</text>
<text x="137.8" y="234.5">#CS</text>
<text x="139" y="237.1">RS</text>
<text x="216.4" y="237.1">SD_VDD</text>
<text x="216.4" y="239.6">GND@3</text>
<text x="274.8" y="237.1">A</text>
<text x="102.1" y="242.2">GND@2</text>
<text x="102.1" y="244.7">GND@3</text>
<text x="137.7" y="242.2">#RD</text>
<text x="138.4" y="244.7">SDI</text>
<text x="216.4" y="244.7">GND@1</text>
<text x="274.8" y="242.2">GND</text>
<text x="285.2" y="242.2">Y</text>
<text x="92.4" y="251.6">GND</text>
<text x="101.6" y="251.6">DISP_LCD_240X320_50PIN-2.4IN</text>
<text x="102.1" y="247.2">GND@4</text>
<text x="137.7" y="247.2">SDO</text>
<text x="216.4" y="247.2">GND@2</text>
<text x="267.7" y="251.6">GND</text>
<text x="209.3" y="254.2">GND</text>
</g>
<g font-size="1.7" fill="#840000">
<text x="212.2" y="36.5">ESP_RESET</text>
<text x="141.1" y="46.7">ESP_BUSY</text>
<text x="217.3" y="46.7">MOSI</text>
<text x="141.1" y="51.7">ESP_CS</text>
<text x="240.2" y="56.8">ESP_RESET</text>
<text x="257.9" y="69.5">ESP_CS</text>
<text x="138.6" y="77.1">ESP_RTS</text>
<text x="141.1" y="74.6">ESP_GPIO0</text>
<text x="141.1" y="82.2">RXD</text>
<text x="141.1" y="84.8">TXD</text>
<text x="85.2" y="166">GND</text>
<text x="164" y="166">LCD_DATA0</text>
<text x="164" y="171.1">LCD_DATA2</text>
<text x="164" y="173.7">LCD_DATA3</text>
<text x="164" y="168.6">LCD_DATA1</text>
<text x="164" y="178.7">LCD_DATA5</text>
<text x="164" y="176.2">LCD_DATA4</text>
<text x="82.7" y="181.3">TFT_RESET</text>
<text x="164" y="183.8">LCD_DATA7</text>
<text x="164" y="181.3">LCD_DATA6</text>
<text x="57.3" y="188.9">TOUCH_XL</text>
<text x="82.7" y="191.4">TOUCH_XR</text>
<text x="57.3" y="194">TOUCH_YU</text>
<text x="82.7" y="196.5">TOUCH_YD</text>
<text x="199.5" y="211.8">CARDDET</text>
<text x="199.5" y="221.9">MOSI</text>
<text x="199.5" y="219.4">MISO</text>
<text x="199.5" y="224.5">SCK</text>
<text x="199.5" y="227">SD_CS</text>
<text x="26.6" y="229.5">TFT_BACKLITE</text>
<text x="153.8" y="232.1">TFT_TE</text>
<text x="257.9" y="232.1">ESP_CS</text>
<text x="164" y="234.6">TFT_CS</text>
<text x="164" y="237.2">TFT_RS</text>
<text x="164" y="239.7">TFT_WR</text>
<text x="164" y="242.2">TFT_RD</text>
<text x="296" y="242.2">MISO</text>
</g>
<g font-size="1.7" fill="#0f0f0f">
<text x="139.7" y="55.5">ESP_MISO</text>
<text x="141.1" y="54.3">SCK</text>
<text x="72.6" y="205.4">LEDK</text>
<text x="256.5" y="235.9">ESP_MISO</text>
</g>
<g font-size="1.4" fill="#006464">
<text x="239.6" y="62.6" transform="rotate(-90 239.6 62.6)">10K</text>
<text x="282.8" y="62.6" transform="rotate(-90 282.8 62.6)">10K</text>
<text x="82.2" y="209.1">100</text>
<text x="74.5" y="214.2">100</text>
<text x="79.6" y="219.3">100</text>
<text x="186.2" y="220.1" transform="rotate(-90 186.2 220.1)">10K</text>
<text x="74.5" y="224.3">100</text>
<text x="171" y="225.2" transform="rotate(-90 171 225.2)">10K</text>
<text x="44.5" y="229.4">1K</text>
</g>
</svg>
